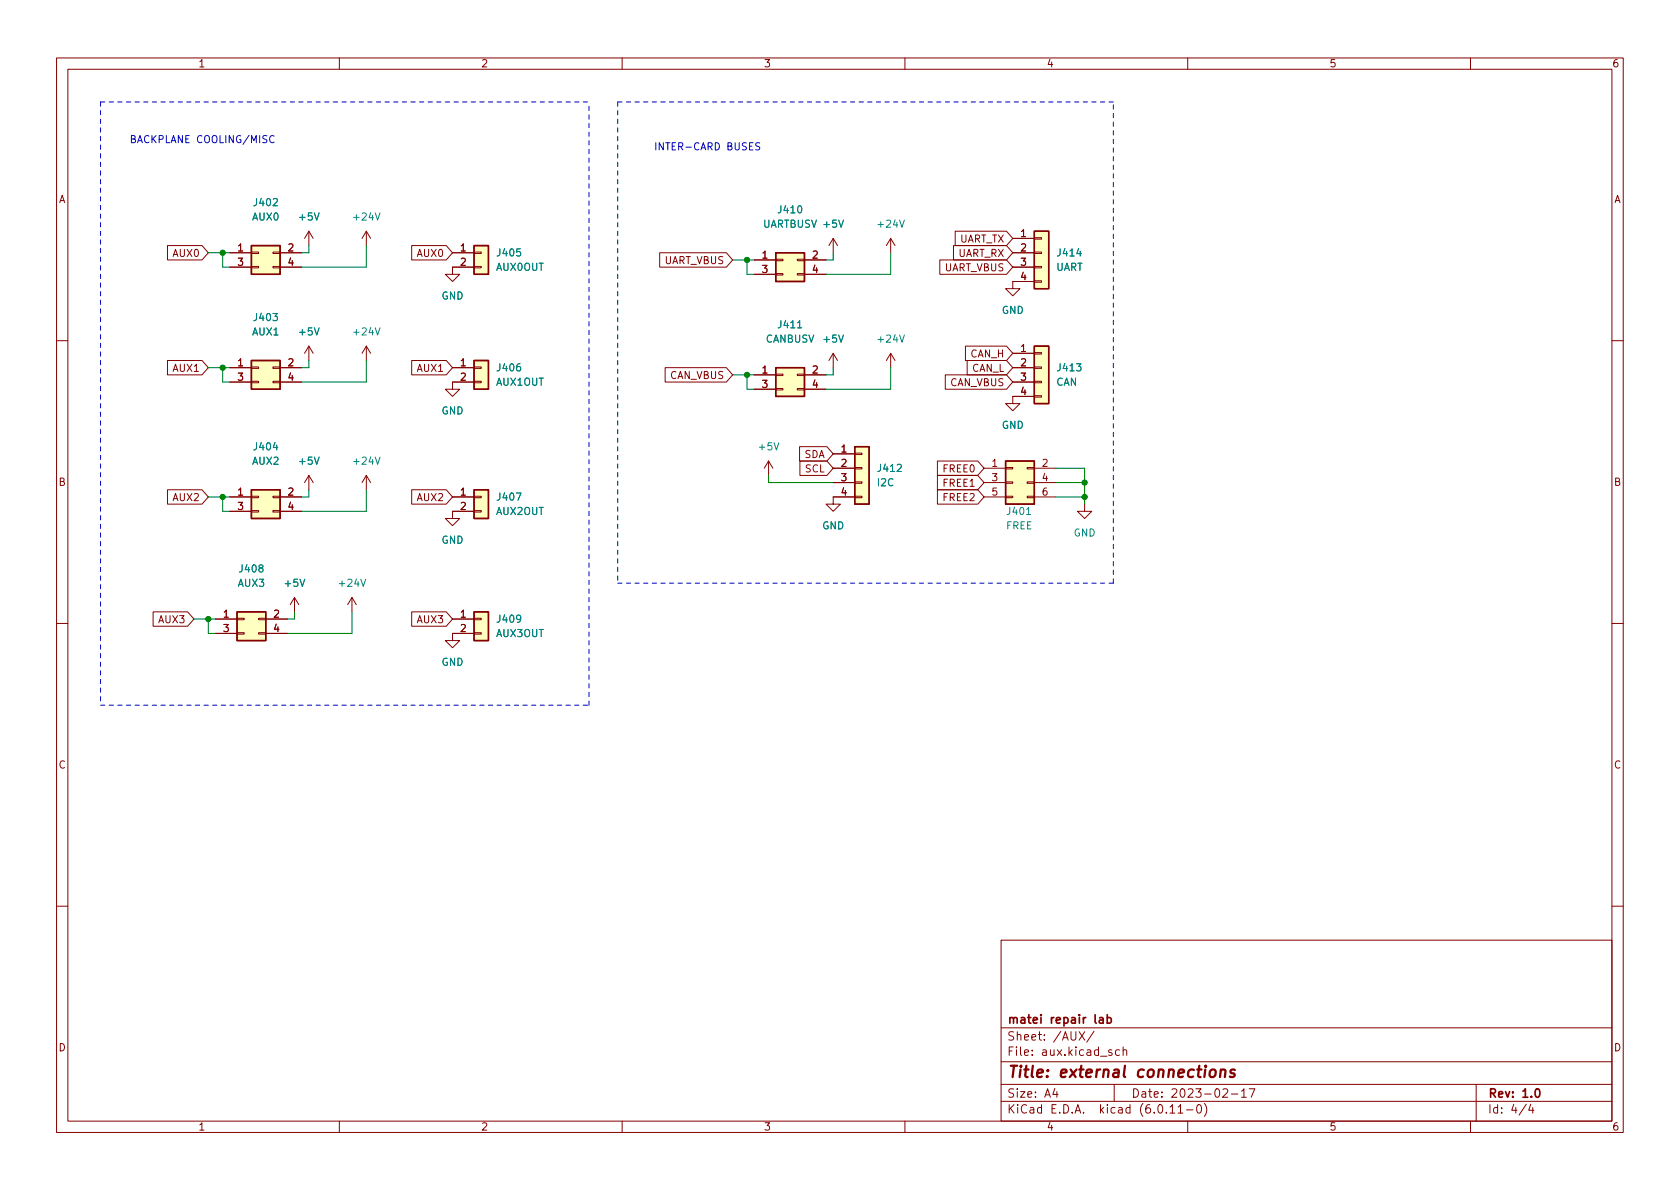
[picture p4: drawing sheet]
<svg xmlns="http://www.w3.org/2000/svg" width="297mm" height="210mm" viewBox="0 0 297 210" stroke-linecap="round" stroke-linejoin="round" font-family="sans-serif">
<g fill="none" stroke="#840000" stroke-width=".18">
<path d="M10 10.2h277v190.1h-277zM12 12.2h273v186.1h-273zM60 10.2v2M110 10.2v2M160 10.2v2M210 10.2v2M260 10.2v2M29.6 43.4h6.1l1.1 1.3-1.1 1.3h-6.1zM40.6 44.7h3.8M40.6 47.2h3.8M44.4 47.1h1.3v.3h-1.3zM44.4 44.6h1.3v.2h-1.3z"/>
<path d="M48.3 47.1h1.2v.3h-1.2zM48.3 44.6h1.2v.2h-1.2zM49.5 44.7h3.8M49.5 47.2h3.8M54.6 40.9v2.5M54.6 40.9l.8 1.3M54.6 40.9l-.8 1.3M64.8 40.9v2.5M64.8 40.9l.7 1.3M64.8 40.9l-.8 1.3M72.8 43.4h6.1l1.1 1.3-1.1 1.3h-6.1zM80 44.7h3.8"/>
<path d="M83.8 47.1h1.3v.3h-1.3zM83.8 44.6h1.3v.2h-1.3zM83.8 47.2h-3.8v1.3h1.3l-1.3 1.3-1.3-1.3h1.3M116.6 44.7h11.8l1.1 1.3-1.1 1.2h-11.8zM133.3 46h3.9M133.3 48.5h3.9M137.2 48.4h1.2v.2h-1.2zM137.2 45.8h1.2v.3h-1.2zM141 48.4h1.2v.2h-1.2zM141 45.8h1.2v.3h-1.2zM142.2 46h3.8M142.2 48.5h3.8"/>
<path d="M147.3 42.2l.8 1.2M147.3 42.2v2.5M147.3 42.2l-.7 1.2M157.5 42.2v2.5M157.5 42.2l.7 1.2M157.5 42.2l-.8 1.2M166.2 46h11.8l1.1 1.2-1.1 1.3h-11.8zM168.6 43.4h9.4l1.1 1.3-1.1 1.3h-9.4zM168.9 40.9h9.1l1.1 1.3-1.1 1.2h-9.1zM179.1 44.7h3.8M179.1 47.2h3.8M179.1 42.2h3.8"/>
<path d="M182.9 49.7h1.2v.2h-1.2zM182.9 47.1h1.2v.3h-1.2zM182.9 44.6h1.2v.2h-1.2zM182.9 42h1.2v.3h-1.2zM182.9 49.8h-3.8v1.2h1.2l-1.2 1.3-1.3-1.3h1.3M10 60.2h2M29.6 63.7h6.1l1.1 1.3-1.1 1.3h-6.1zM40.6 65h3.8M40.6 67.6h3.8M44.4 67.4h1.3v.3h-1.3zM44.4 64.9h1.3v.2h-1.3zM48.3 67.4h1.2v.3h-1.2z"/>
<path d="M48.3 64.9h1.2v.2h-1.2zM49.5 65h3.8M49.5 67.6h3.8M54.6 61.2l.8 1.3M54.6 61.2v2.5M54.6 61.2l-.8 1.3M64.8 61.2l.7 1.3M64.8 61.2v2.5M64.8 61.2l-.8 1.3M72.8 63.7h6.1l1.1 1.3-1.1 1.3h-6.1zM80 65h3.8M83.8 67.4h1.3v.3h-1.3z"/>
<path d="M83.8 64.9h1.3v.2h-1.3zM83.8 67.6h-3.8v1.2h1.3l-1.3 1.3-1.3-1.3h1.3M117.6 65h10.8l1.1 1.3-1.1 1.3h-10.8zM133.3 66.3h3.9M133.3 68.8h3.9M137.2 68.7h1.2v.3h-1.2zM137.2 66.2h1.2v.2h-1.2zM141 68.7h1.2v.3h-1.2zM141 66.2h1.2v.2h-1.2zM141.4 79h4.8l1.1 1.3-1.1 1.2h-4.8zM142.2 66.3h3.8M142.2 68.8h3.8"/>
<path d="M147.3 62.5v2.5M147.3 62.5l-.7 1.2M147.3 62.5l.8 1.2M157.5 62.5l.7 1.2M157.5 62.5v2.5M157.5 62.5l-.8 1.2M167.1 66.3h10.9l1.1 1.3-1.1 1.2h-10.9zM170.7 61.2h7.3l1.1 1.3-1.1 1.2h-7.3zM171 63.7h7l1.1 1.3-1.1 1.3h-7zM179.1 65h3.8M179.1 67.6h3.8M179.1 62.5h3.8"/>
<path d="M182.9 70h1.2v.2h-1.2zM182.9 67.4h1.2v.3h-1.2zM182.9 64.9h1.2v.2h-1.2zM182.9 62.4h1.2v.2h-1.2zM182.9 70.1h-3.8v1.3h1.2l-1.2 1.2-1.3-1.2h1.3M285 60.2h2M29.6 86.6h6.1l1.1 1.3-1.1 1.2h-6.1zM40.6 87.9h3.8M40.6 90.4h3.8M44.4 90.3h1.3v.2h-1.3zM44.4 87.8h1.3v.2h-1.3zM48.3 90.3h1.2v.2h-1.2z"/>
<path d="M48.3 87.8h1.2v.2h-1.2zM49.5 87.9h3.8M49.5 90.4h3.8M54.6 84.1v2.5M54.6 84.1l.8 1.2M54.6 84.1l-.8 1.2M64.8 84.1v2.5M64.8 84.1l.7 1.2M64.8 84.1l-.8 1.2M72.8 86.6h6.1l1.1 1.3-1.1 1.2h-6.1zM80 87.9h3.8M83.8 90.3h1.3v.2h-1.3z"/>
<path d="M83.8 87.8h1.3v.2h-1.3zM83.8 90.4h-3.8v1.3h1.3l-1.3 1.3-1.3-1.3h1.3M135.9 81.5l.8 1.3M135.9 81.5v2.6M135.9 81.5l-.8 1.3M141.4 81.5h4.8l1.1 1.3-1.1 1.3h-4.8zM147.3 82.8h3.8M147.3 85.3h3.8M147.3 80.3h3.8M151.1 87.8h1.3v.2h-1.3zM151.1 85.2h1.3v.3h-1.3zM151.1 82.7h1.3v.2h-1.3z"/>
<path d="M151.1 80.1h1.3v.3h-1.3zM151.1 87.9h-3.8v1.2h1.3l-1.3 1.3-1.3-1.3h1.3M165.7 81.5h7.2l1.1 1.3-1.1 1.3h-7.2zM165.7 86.6h7.2l1.1 1.3-1.1 1.2h-7.2zM165.7 84.1h7.2l1.1 1.2-1.1 1.3h-7.2zM174 82.8h3.8M174 85.3h3.8M174 87.9h3.8M177.8 87.8h1.3v.2h-1.3zM177.8 85.2h1.3v.3h-1.3zM177.8 82.7h1.3v.2h-1.3zM181.6 87.8h1.3v.2h-1.3z"/>
<path d="M181.6 85.2h1.3v.3h-1.3zM181.6 82.7h1.3v.2h-1.3zM182.9 82.8h3.8M182.9 85.3h3.8M182.9 87.9h3.8M191.8 89.1v1.3h1.2l-1.2 1.3-1.3-1.3h1.3M10 110.2h2M27.1 108.2h6.1l1.1 1.3-1.1 1.2h-6.1zM38.1 109.5h3.8M38.1 112h3.8M41.9 111.9h1.3v.2h-1.3zM41.9 109.3h1.3v.3h-1.3z"/>
<path d="M45.7 111.9h1.3v.2h-1.3zM45.7 109.3h1.3v.3h-1.3zM47 109.5h3.8M47 112h3.8M52.1 105.7l.7 1.2M52.1 105.7v2.5M52.1 105.7l-.8 1.2M62.2 105.7l.8 1.2M62.2 105.7v2.5M62.2 105.7l-.7 1.2M72.8 108.2h6.1l1.1 1.3-1.1 1.2h-6.1zM80 109.5h3.8"/>
<path d="M83.8 111.9h1.3v.2h-1.3zM83.8 109.3h1.3v.3h-1.3zM83.8 112h-3.8v1.3h1.3l-1.3 1.2-1.3-1.2h1.3M285 110.2h2M10 160.2h2M177 166.3h108v32h-108zM285 160.2h2M60 198.3v2M110 198.3v2M160 198.3v2M177 194.8h108M177 191.8h108"/>
<path d="M177 187.8h108M177 181.8h108M182.5 186.5v.1M182.5 185.7v.1M184.6 183.8v.1M184.6 183v.1M193.4 182.4l-1.3 1.9M197 191.8v3M198.6 185.8l.2-.2 .3 .1 .1 .9M198.6 185.1v1.5M210 198.3v2M211.8 195.4l.1-.1a.81 .81 0 0 1 .6 .7 .81 .81 0 0 1-.3 .8h-.1a.81 .81 0 0 1-.6-.6 .81 .81 0 0 1 .3-.8z"/>
<path d="M212.9 195.1a1.72 1.72 0 0 1 0 2.3M217.7 193.5h1.2M219.5 193l.4-.5v1.5M219.5 194h.9M220.9 192.5h1l-.7 1.5M260 198.3v2M261 191.8v6.5M270.6 195.3l-.3 1h.9M271 195.8v1"/>
</g>
<path d="M184.1 179.4v.2M184.1 179.9v1" fill="none" stroke="#840000" stroke-width=".3"/>
<g fill="none" stroke="#008484" stroke-width=".18">
<path d="M48.3 35.2l.5-.1 .2 .4-.7 .9h.7M55.6 37.7l.4 1.2 .4-1.2M66.3 37.7l.5 1.2 .4-1.2M141.2 36.5l.1-.1a.68 .68 0 0 1 .5 .6 .68 .68 0 0 1-.5 .7l-.1-.2-.2-.3zM148.3 38.9l.4 1.3 .4-1.3M159.1 38.9l.4 1.3 .4-1.3M48.3 55.4h.7l-.4 .5 .4 .1v.6l-.2 .1-.5-.1M55.6 58l.4 1.2 .4-1.2M66.3 58l.5 1.2 .4-1.2M92 44h-.6l-.1 .6 .2-.1h.4l.2 .2-.1 .5-.2 .1-.5-.1M141 58h.8M148.3 59.2l.4 1.3 .4-1.3"/>
<path d="M159.1 59.2l.4 1.3 .4-1.3M190.7 43.9l-.3 .9h.8M48.6 78.2l-.3 .9h.8M91.9 64.3l-.3 .1a.86 .86 0 0 0 0 1.2l.4-.1 .1-.5-.3-.2h-.2l-.3 .2M136.9 78.3l.4 1.3 .4-1.3M190.3 64.3h.8l-.4 .5 .4 .1v.6l-.2 .1-.6-.1M55.6 80.8l.4 1.3 .4-1.3M66.3 80.8l.5 1.3 .4-1.3M91.3 87.2h.8l-.5 1.3M158.6 82.2l.5-.1 .3 .4-.8 .9h.8M181.5 91h.7M46 100.4l-.2-.2v-.2l.2-.1h.4l.1 .2-.1 .2-.5 .2-.1 .2v.3l.2 .2h.3l.2-.3-.1-.4-.1-.1"/>
<path d="M53 102.4l.5 1.3 .4-1.3M63.8 102.4l.4 1.3 .4-1.3M92.1 109.3l-.3 .3h-.2l-.3-.3 .2-.5h.3l.2 .1a.84 .84 0 0 1-.3 1.1h-.2"/>
</g>
<g fill="#ffffc2" stroke="#ffffc2" stroke-width=".18">
<path d="M83.8 43.4h2.6v5.1h-2.6z"/>
<path d="M44.4 43.4h5.1v5.1h-5.1z"/>
<path d="M177.8 81.5h5.1v7.6h-5.1z"/>
<path d="M44.4 63.7h5.1v5.1h-5.1z"/>
<path d="M151.1 79h2.6v10.1h-2.6z"/>
<path d="M182.9 40.9h2.5v10.1h-2.5z"/>
<path d="M41.9 108.2h5.1v5.1h-5.1z"/>
<path d="M137.2 65h5v5.1h-5z"/>
<path d="M137.2 44.7h5v5.1h-5z"/>
<path d="M83.8 108.2h2.6v5.1h-2.6z"/>
<path d="M83.8 86.6h2.6v5.1h-2.6z"/>
<path d="M83.8 63.7h2.6v5.1h-2.6z"/>
<path d="M182.9 61.2h2.5v10.2h-2.5z"/>
<path d="M44.4 86.6h5.1v5.1h-5.1z"/>
</g>
<g fill="none" stroke="#840000" stroke-width=".25">
<path d="M44.4 43.4h5.1v5.1h-5.1zM83.8 43.4h2.6v5.1h-2.6zM137.2 44.7h5v5.1h-5zM182.9 40.9h2.5v10.1h-2.5zM44.4 63.7h5.1v5.1h-5.1zM83.8 63.7h2.6v5.1h-2.6zM137.2 65h5v5.1h-5zM151.1 79h2.6v10.1h-2.6zM182.9 61.2h2.5v10.2h-2.5zM44.4 86.6h5.1v5.1h-5.1zM83.8 86.6h2.6v5.1h-2.6zM177.8 81.5h5.1v7.6h-5.1z"/>
<path d="M41.9 108.2h5.1v5.1h-5.1zM83.8 108.2h2.6v5.1h-2.6z"/>
</g>
<path d="M48.5 24.1a.6 .6 0 0 0-.9 .4 .6 .6 0 0 0 .6 .7l.3-.1M126.5 25.2a.64 .64 0 0 1 .7 .7 .64 .64 0 0 1-.7 .6z" fill="none" stroke="#0000c2" stroke-width=".18"/>
<path d="M17.8 18h86.3M17.8 18v106.7M109.2 18h87.6M109.2 18v85.1M109.2 103.1h87.6M196.8 103.1v-85.1M17.8 124.7h86.3M104.1 124.7v-106.7" fill="none" stroke="#0000c2" stroke-width=".18" stroke-dasharray=".8 .8"/>
<g fill="none" stroke="#008400" stroke-width=".18">
<path d="M36.8 44.7h3.8M39.4 44.7v2.5h1.2M54.6 43.4v1.3h-1.3M64.8 43.4v3.8h-11.5M129.5 46h3.8M132.1 46v2.5h1.2M147.3 44.7v1.3h-1.3M157.5 44.7v3.8h-11.5M36.8 65h3.8M39.4 65v2.6h1.2M54.6 63.7v1.3h-1.3M64.8 63.7v3.9h-11.5"/>
<path d="M129.5 66.3h3.8M132.1 66.3v2.5h1.2M147.3 65v1.3h-1.3M157.5 65v3.8h-11.5M36.8 87.9h3.8M39.4 87.9v2.5h1.2M54.6 86.6v1.3h-1.3M64.8 86.6v3.8h-11.5M135.9 84.1v1.2h11.4M186.7 82.8h5.1v6.3M186.7 87.9h5.1M186.7 85.3h5.1"/>
<path d="M34.3 109.5h3.8M36.8 109.5v2.5h1.3M52.1 108.2v1.3h-1.3M62.2 108.2v3.8h-11.4"/>
</g>
<g fill="#008400" stroke="#008400" stroke-width=".18">
<circle cx="39.4" cy="87.9" r=".46"/>
<circle cx="36.8" cy="109.5" r=".46"/>
<circle cx="191.8" cy="85.3" r=".46"/>
<circle cx="191.8" cy="87.9" r=".46"/>
<circle cx="132.1" cy="46" r=".46"/>
<circle cx="132.1" cy="66.3" r=".46"/>
<circle cx="39.4" cy="65" r=".46"/>
<circle cx="39.4" cy="44.7" r=".46"/>
</g>
<g font-size="2.8" fill="#840000">
<text x="178" y="191.2">Title:</text>
<text x="187.3" y="191.2">external</text>
<text x="201.3" y="191.2">connections</text>
</g>
<g font-size="2.1" fill="#840000">
<text x="178" y="184.5">Sheet:</text>
<text x="178" y="181.5">matei</text>
<text x="185.7" y="181.5">repair</text>
<text x="186.2" y="184.5">/AUX/</text>
<text x="193.7" y="181.5">lab</text>
<text x="178" y="187.2">File:</text>
<text x="184.4" y="187.2">aux.kicad_sch</text>
<text x="178" y="197.4">KiCad</text>
<text x="178" y="194.6">Size:</text>
<text x="184.7" y="194.6">A4</text>
<text x="185.7" y="197.4">E.D.A.</text>
<text x="194.6" y="197.4">kicad</text>
<text x="200" y="194.6">Date:</text>
<text x="201.8" y="197.4">(6.0.11-0)</text>
<text x="207" y="194.6">2023-02-17</text>
<text x="263" y="194.6">Rev:</text>
<text x="263" y="197.4">Id:</text>
<text x="267.1" y="197.4">4/4</text>
<text x="269.1" y="194.6">1.0</text>
</g>
<g font-size="1.8" fill="#840000">
<text x="35" y="12.3">1</text>
<text x="85" y="12.3">2</text>
<text x="135" y="12.3">3</text>
<text x="185" y="12.3">4</text>
<text x="235" y="12.3">5</text>
<text x="285" y="12.3">6</text>
<text x="10.4" y="36.3">A</text>
<text x="180.3" y="41.9">1</text>
<text x="285.4" y="36.3">A</text>
<text x="30.4" y="45.8">AUX0</text>
<text x="41.9" y="44.4">1</text>
<text x="41.9" y="47">3</text>
<text x="50.8" y="44.4">2</text>
<text x="50.8" y="47">4</text>
<text x="73.6" y="45.8">AUX0</text>
<text x="81.2" y="44.4">1</text>
<text x="81.2" y="47">2</text>
<text x="117.4" y="47.1">UART_VBUS</text>
<text x="134.6" y="45.7">1</text>
<text x="143.5" y="45.7">2</text>
<text x="169.4" y="45.8">UART_RX</text>
<text x="169.7" y="43.3">UART_TX</text>
<text x="180.3" y="44.4">2</text>
<text x="180.3" y="47">3</text>
<text x="134.6" y="48.3">3</text>
<text x="143.5" y="48.3">4</text>
<text x="167" y="48.4">UART_VBUS</text>
<text x="180.3" y="49.5">4</text>
<text x="41.9" y="64.8">1</text>
<text x="50.8" y="64.8">2</text>
<text x="81.2" y="64.8">1</text>
<text x="171.5" y="63.6">CAN_H</text>
<text x="180.3" y="62.2">1</text>
<text x="180.3" y="64.8">2</text>
<text x="30.4" y="66.1">AUX1</text>
<text x="41.9" y="67.3">3</text>
<text x="50.8" y="67.3">4</text>
<text x="73.6" y="66.1">AUX1</text>
<text x="81.2" y="67.3">2</text>
<text x="118.4" y="67.4">CAN_VBUS</text>
<text x="134.6" y="66">1</text>
<text x="134.6" y="68.6">3</text>
<text x="143.5" y="66">2</text>
<text x="143.5" y="68.6">4</text>
<text x="167.9" y="68.7">CAN_VBUS</text>
<text x="171.8" y="66.1">CAN_L</text>
<text x="180.3" y="67.3">3</text>
<text x="180.3" y="69.8">4</text>
<text x="142.2" y="81.4">SDA</text>
<text x="142.2" y="83.9">SCL</text>
<text x="148.5" y="80">1</text>
<text x="148.5" y="82.5">2</text>
<text x="166.5" y="83.9">FREE0</text>
<text x="175.2" y="82.5">1</text>
<text x="184.1" y="82.5">2</text>
<text x="10.3" y="86.3">B</text>
<text x="30.4" y="89">AUX2</text>
<text x="41.9" y="87.6">1</text>
<text x="50.8" y="87.6">2</text>
<text x="73.6" y="89">AUX2</text>
<text x="81.2" y="87.6">1</text>
<text x="148.5" y="85.1">3</text>
<text x="148.5" y="87.6">4</text>
<text x="166.5" y="89">FREE2</text>
<text x="166.5" y="86.5">FREE1</text>
<text x="175.2" y="85.1">3</text>
<text x="175.2" y="87.6">5</text>
<text x="184.1" y="85.1">4</text>
<text x="184.1" y="87.6">6</text>
<text x="285.3" y="86.3">B</text>
<text x="41.9" y="90.2">3</text>
<text x="50.8" y="90.2">4</text>
<text x="81.2" y="90.2">2</text>
<text x="27.9" y="110.6">AUX3</text>
<text x="39.3" y="109.2">1</text>
<text x="39.3" y="111.8">3</text>
<text x="48.2" y="109.2">2</text>
<text x="48.2" y="111.8">4</text>
<text x="73.6" y="110.6">AUX3</text>
<text x="81.2" y="109.2">1</text>
<text x="81.2" y="111.8">2</text>
<text x="10.3" y="136.3">C</text>
<text x="285.3" y="136.3">C</text>
<text x="10.3" y="186.3">D</text>
<text x="285.3" y="186.3">D</text>
<text x="35" y="200.3">1</text>
<text x="85" y="200.3">2</text>
<text x="135" y="200.3">3</text>
<text x="185" y="200.3">4</text>
<text x="235" y="200.3">5</text>
<text x="285" y="200.3">6</text>
</g>
<g font-size="1.8" fill="#0000c2">
<text x="22.9" y="25.3">BACKPLANE</text>
<text x="34.7" y="25.3">COOLING/MISC</text>
<text x="115.6" y="26.6">INTER-CARD</text>
<text x="128.5" y="26.6">BUSES</text>
</g>
<g font-size="1.8" fill="#008484">
<text x="44.5" y="39.4">AUX0</text>
<text x="44.6" y="36.8">J402</text>
<text x="52.6" y="39.4">+5V</text>
<text x="62.2" y="39.4">+24V</text>
<text x="134.8" y="40.6">UARTBUSV +5V</text>
<text x="137.3" y="38.1">J410</text>
<text x="154.9" y="40.6">+24V</text>
<text x="87.6" y="45.7">J405</text>
<text x="186.7" y="45.7">J414</text>
<text x="78" y="53.3">GND</text>
<text x="87.6" y="48.3">AUX0OUT</text>
<text x="186.7" y="48.3">UART</text>
<text x="44.5" y="59.7">AUX1</text>
<text x="44.6" y="57.2">J403</text>
<text x="52.6" y="59.7">+5V</text>
<text x="62.2" y="59.7">+24V</text>
<text x="137.3" y="58.4">J411</text>
<text x="177.1" y="55.9">GND</text>
<text x="135.3" y="61">CANBUSV</text>
<text x="145.3" y="61">+5V</text>
<text x="154.9" y="61">+24V</text>
<text x="87.6" y="66">J406</text>
<text x="87.6" y="68.6">AUX1OUT</text>
<text x="186.7" y="66">J413</text>
<text x="186.7" y="68.6">CAN</text>
<text x="78" y="73.7">GND</text>
<text x="177.1" y="76.2">GND</text>
<text x="44.5" y="82.6">AUX2</text>
<text x="44.6" y="80">J404</text>
<text x="52.6" y="82.6">+5V</text>
<text x="62.2" y="82.6">+24V</text>
<text x="133.9" y="80">+5V</text>
<text x="154.9" y="83.8">J412</text>
<text x="87.6" y="88.9">J407</text>
<text x="154.9" y="86.4">I2C</text>
<text x="87.6" y="91.4">AUX2OUT</text>
<text x="145.3" y="94">GND</text>
<text x="177.8" y="91.4">J401</text>
<text x="177.8" y="94">FREE</text>
<text x="189.8" y="95.3">GND</text>
<text x="42.1" y="101.6">J408</text>
<text x="78" y="96.5">GND</text>
<text x="42" y="104.1">AUX3</text>
<text x="50.1" y="104.1">+5V</text>
<text x="59.6" y="104.1">+24V</text>
<text x="87.6" y="110.5">J409</text>
<text x="87.6" y="113">AUX3OUT</text>
<text x="78" y="118.1">GND</text>
</g>
</svg>
